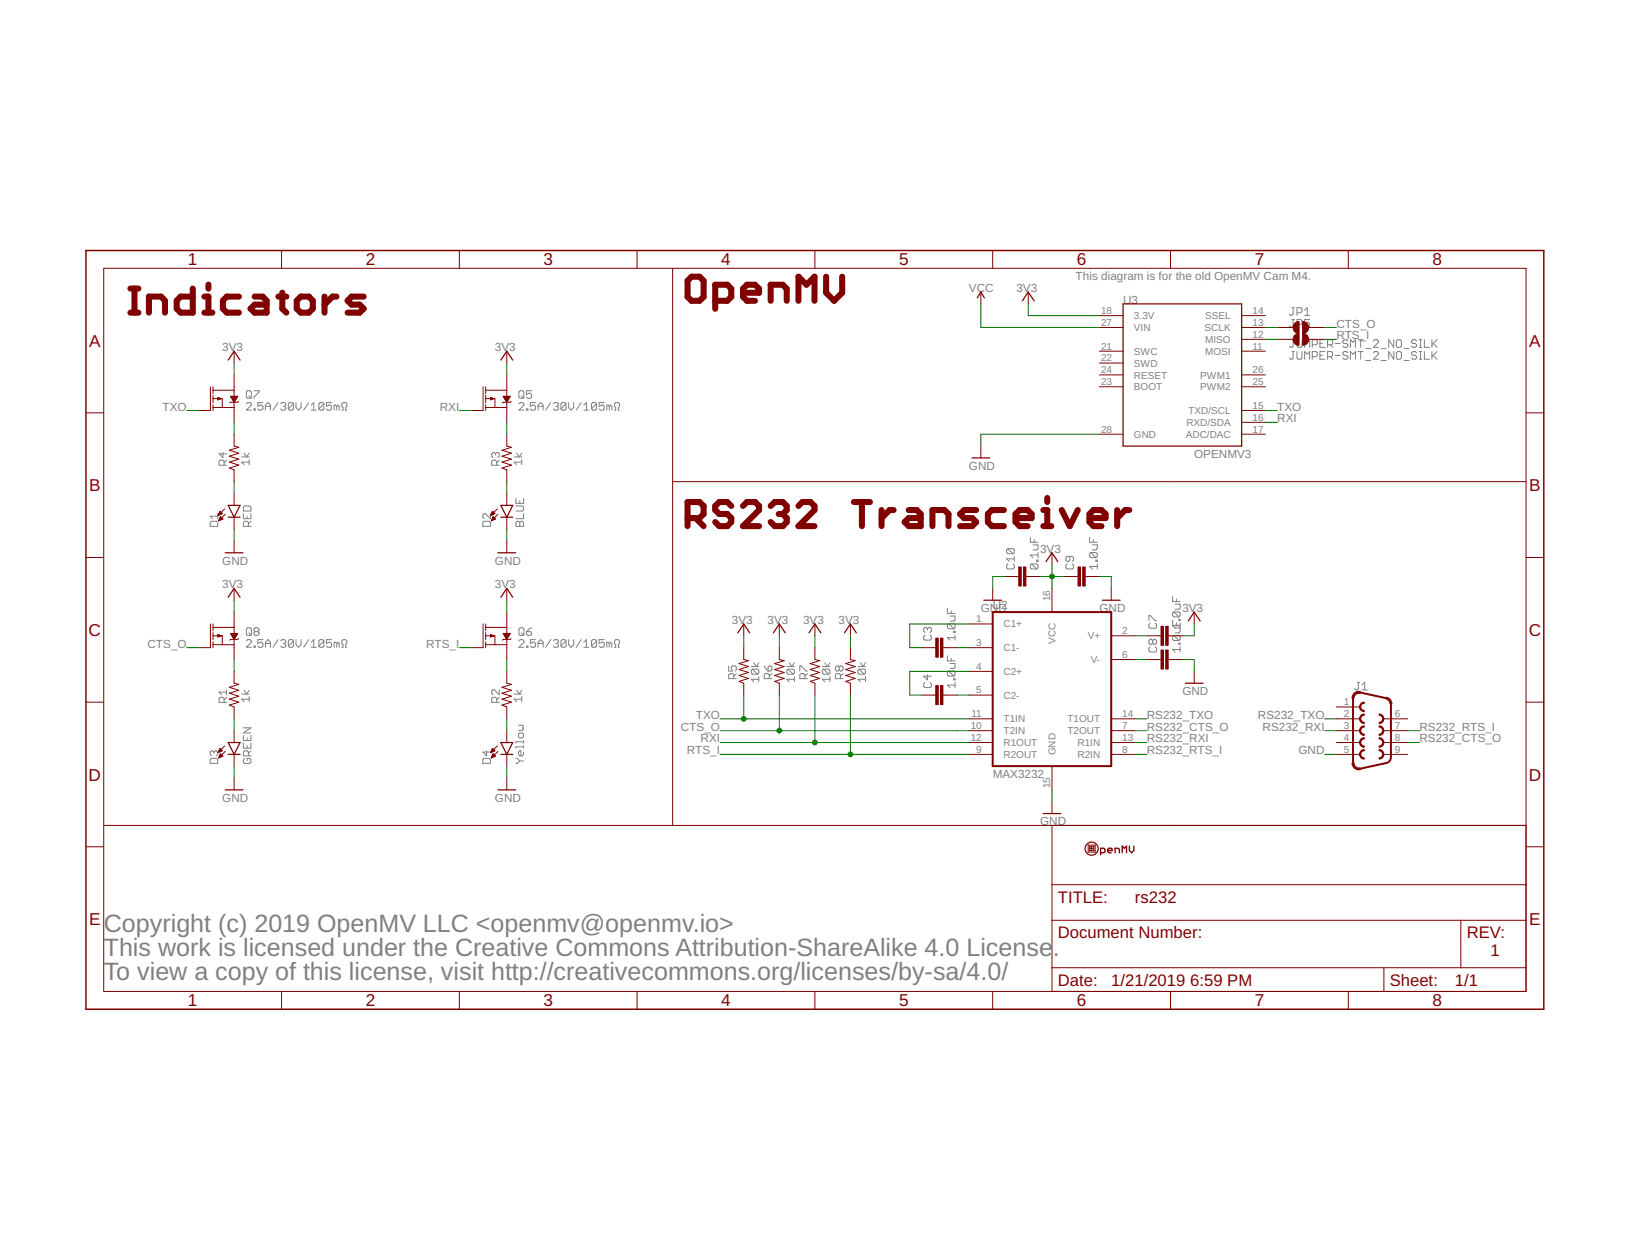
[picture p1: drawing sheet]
<svg xmlns="http://www.w3.org/2000/svg" width="279mm" height="216mm" viewBox="0 0 279 216" stroke-linecap="round" stroke-linejoin="round" font-family="sans-serif">
<g fill="none" stroke="#808080" stroke-width=".17">
<path d="M221.4 58.2h.5M221.4 54.8h.5M221.4 52.7h.5M221.7 52.7v1.1l-.3 .2h-.2l-.2-.2M221.7 54.8v1l-.3 .3h-.2l-.2-.3M221.7 58.2v1.1l-.3 .2h-.2l-.2-.2M222.3 53.6h.7l.2-.2v-.5l-.2-.2h-.7v1.3M222.3 55.6h.7l.2-.2v-.4l-.2-.2h-.7v1.3M222.3 58.2v1.1l.2 .2h.5l.2-.2v-1.1M223.6 59.5v-1.3l.5 .5 .4-.5v1.3M223.6 54h.9M223.6 53.2l.5-.5v1.3"/>
<path d="M224.5 54.8h-.9v.6l.7-.2 .2 .2v.4l-.2 .3h-.4l-.3-.3M224.9 59.1h.7l.2-.2v-.5l-.2-.2h-.7v1.3M226.3 58.9h.4M227.1 58.2h-.8v1.3h.8M227.6 59.1h.6l.2-.2v-.5l-.2-.2h-.6v1.3M228 59.1l.4 .4M228.9 58.9h.8M231.1 58.4l-.3-.2h-.4l-.2 .2v.3l.2 .2h.4l.3 .2v.2l-.3 .2h-.4l-.2-.2M231.5 59.5v-1.3l.4 .5 .4-.5v1.3M232.8 58.2h.9M233.2 58.2v1.3M234.1 59.7h.9"/>
<path d="M235.4 58.4l.2-.2h.5l.2 .2v.3l-.9 .8h.9M236.7 59.7h.9M238.9 58.2v1.3l-.9-1.3v1.3M239.6 58.2h.4l.2 .2v.9l-.2 .2h-.4l-.2-.2v-.9zM240.7 59.7h.8M242.8 58.4l-.2-.2h-.4l-.2 .2v.3l.2 .2h.4l.2 .2v.2l-.2 .2h-.4l-.2-.2M243.3 59.5h.4M243.3 58.2h.4M243.5 58.2v1.3M244.2 58.2v1.3h.8M245.4 58.2v1.3M245.7 58.9l.6 .6"/>
<path d="M246.3 58.2l-.9 .9M38.2 77.5v.9l-.7-.6h1.3M38.4 79.7v-.6l-.2-.3h-.4l-.3 .3v.6h1.3M38.8 78.8l-.4 .5M41.4 78.3h1.3M41.8 77.6l.5 .7 .4-.7M42.2 69.2l.2-.2h.5l.2 .2v.2l-.9 .9h.9M42.2 67.2l.2-.2h.5l.2 .2v.8l-.2 .2h-.5l-.2-.2zM42.7 67.8l.4 .4M42.7 78.7v.9M42.7 79.2h-1.3l.4 .4M43.5 70.1h.3v.2h-.3z"/>
<path d="M43.5 67h.9v.2l-.9 .8v.2M45.1 69h-.9v.6l.4-.2h.2l.3 .2v.5l-.3 .2h-.4l-.2-.2M45.5 69.6h.9M45.5 70.3v-.9l.4-.4 .5 .4v.9M47.7 69l-.9 1.3M48.1 69.2l.2-.2h.5l.2 .2v.2l-.2 .2M48.6 69.6h.2M48.8 69.6l.2 .2v.3l-.2 .2h-.5l-.2-.2M50.3 69.2v.9l-.2 .2h-.5l-.2-.2M50.3 69.2l-.2-.2h-.5l-.2 .2v.9M50.3 69.2l-.9 .9M50.7 69v.8l.5 .5 .4-.5v-.8"/>
<path d="M52.9 69l-.9 1.3M53.4 70.3h.8M53.4 69.4l.4-.4v1.3M55.5 69.2v.9l-.2 .2h-.4l-.2-.2M55.5 69.2l-.2-.2h-.4l-.2 .2v.9M55.5 69.2l-.8 .9M56.8 69h-.8v.6l.4-.2h.2l.2 .2v.5l-.2 .2h-.4l-.2-.2M57.7 69.6l-.2-.2h-.2v.9M57.7 69.6v.7M57.7 69.6l.2-.2 .2 .2v.7M58.6 70.3h.2v-.5l-.2-.2v-.4l.2-.2h.4l.3 .2v.4l-.3 .2v.5h.3M84.9 77.8l-.2-.3h-.2l-.2 .3v.4l.2 .2"/>
<path d="M84.9 77.8l.3-.3h.2l.2 .3v.4l-.2 .2M84.9 77.8v.2M85.2 79.7v-.6l-.3-.3h-.4l-.2 .3v.6h1.3M85.6 78.8l-.4 .5M88.1 78.3h1.3M88.6 77.6l.4 .7 .4-.7M88.9 69.2l.3-.2h.4l.2 .2v.2l-.9 .9h.9M88.9 67.2l.3-.2h.4l.2 .2v.8l-.2 .2h-.4l-.3-.2zM89.4 67.8l.4 .4M89.4 78.7v.9M89.4 79.2h-1.3l.5 .4M90.3 70.1h.2v.2h-.2z"/>
<path d="M91.1 67h-.8v.6l.4-.2h.2l.2 .2v.4l-.2 .2h-.4l-.2-.2M91.8 69h-.9v.6l.5-.2h.2l.2 .2v.5l-.2 .2h-.5l-.2-.2M92.2 70.3v-.9l.5-.4 .4 .4v.9M92.2 69.6h.9M94.4 69l-.9 1.3M94.8 69.2l.3-.2h.4l.2 .2v.2l-.2 .2M95.3 69.6h.2M95.5 69.6l.2 .2v.3l-.2 .2h-.4l-.3-.2M97 69.2v.9l-.2 .2h-.4l-.2-.2M97 69.2l-.2-.2h-.4l-.2 .2v.9M97 69.2l-.8 .9M97.5 69v.8l.4 .5 .4-.5v-.8"/>
<path d="M99.6 69l-.8 1.3M100.1 70.3h.8M100.1 69.4l.4-.4v1.3M102.3 69.2v.9l-.3 .2h-.4l-.2-.2M102.3 69.2l-.3-.2h-.4l-.2 .2v.9M102.3 69.2l-.9 .9M103.6 69h-.9v.6l.7-.2 .2 .2v.5l-.2 .2h-.5l-.2-.2M104.4 69.6l-.2-.2h-.2v.9M104.4 69.6v.7M104.4 69.6l.3-.2 .2 .2v.7M105.3 70.3h.2v-.5l-.2-.2v-.4l.2-.2h.5l.2 .2v.4l-.2 .2v.5h.2M221.4 60.2h.5"/>
<path d="M221.7 60.2v1.1l-.3 .3h-.2l-.2-.3M222.3 60.2v1.1l.2 .3h.5l.2-.3v-1.1M223.6 61.6v-1.4l.5 .5 .4-.5v1.4M224.9 61.1h.7l.2-.2v-.4l-.2-.3h-.7v1.4M226.3 60.9h.4M227.1 60.2h-.8v1.4h.8M227.6 61.1h.6l.2-.2v-.4l-.2-.3h-.6v1.4M228 61.1l.4 .5M228.9 60.9h.8M231.1 60.5l-.3-.3h-.4l-.2 .3v.2l.2 .2h.4l.3 .2v.2l-.3 .3h-.4l-.2-.3M231.5 61.6v-1.4l.4 .5 .4-.5v1.4M232.8 60.2h.9"/>
<path d="M233.2 60.2v1.4M234.1 61.8h.9M235.4 60.5l.2-.3h.5l.2 .3v.2l-.9 .9h.9M236.7 61.8h.9M238.9 60.2v1.4l-.9-1.4v1.4M239.4 60.5l.2-.3h.4l.2 .3v.8l-.2 .3h-.4l-.2-.3zM240.7 61.8h.8M242.8 60.5l-.2-.3h-.4l-.2 .3v.2l.2 .2h.4l.2 .2v.2l-.2 .3h-.4l-.2-.3M243.3 61.6h.4M243.3 60.2h.4M243.5 60.2v1.4M244.2 60.2v1.4h.8"/>
<path d="M245.4 60.2v1.4M245.7 60.9l.6 .7M246.3 60.2l-.9 .9M36 89.5l.2-.2h.9l.2 .2v.7h-1.3zM37.3 88v.9M37.3 88.5h-1.3l.4 .4M41.7 88v.9h1.3v-.9M41.9 86.7h.9l.2 .2v.7h-1.3v-.7zM42.4 88.5v.4M42.6 90.2v-.7l-.2-.2h-.5l-.2 .2v.7h1.3M43 89.3l-.4 .4M82.8 89.5l.2-.2h.8l.3 .2v.7h-1.3z"/>
<path d="M84.1 88v.9l-.9-.9h-.2l-.2 .2v.5l.2 .2M88.4 89.5l.3-.2h.2l.2 .2 .2-.2h.2l.2 .2v.7h-1.3zM88.4 86.7h1.1l.2 .2v.5l-.2 .2h-1.1M88.4 85.4v.9h1.3v-.9M89.1 85.8v.5M89.1 89.5v.7M89.7 88v.9h-1.3M172.8 96.6l-.2 .3v.4l.2 .2h.8l.3-.2v-.4l-.3-.3M172.8 94l-.2 .2v.5l.2 .2h.8M172.8 94h.8l.3 .2v.5l-.3 .2M172.8 94l.8 .9M173.9 95.3v.9"/>
<path d="M173.9 95.8h-1.3l.4 .4M176.6 92.1v.8h1.3M176.8 96.6l-.2 .3v.4l.2 .2h.9M176.8 96.6h.9l.2 .3v.4l-.2 .2M176.8 96.6l.9 .9M177.1 93.4h.8v.6l-.2 .2h-.6M177.3 92.5v.4M177.7 96h.2v.2h-.2zM177.9 94.7v.8M177.9 95.1h-1.3l.5 .4M182.9 96.6l-.2 .3v.4l.2 .2h.9l.2-.2v-.4l-.2-.3M183.4 95.3v.7l-.2 .2h-.3l-.2-.2v-.5l.2-.2h.9l.2 .2v.5l-.2 .2"/>
<path d="M186.8 92.1v.8h1.3M187 94.7h.9l.2 .2v.4l-.2 .2M187 94.7l-.2 .2v.4l.2 .2h.9M187 94.7l.9 .8M187.2 93.4h.9v.6l-.2 .2h-.7M187.4 92.5v.4M187.9 96h.2v.2h-.2zM188.1 97.1h-1.3l.4 .4M188.1 96.6v.9M38.8 119.5l-.4 .4M38.8 118.6h-1.3l.5 .4M38.8 118.2v.8"/>
<path d="M41.4 118.9h1.3M41.8 118.3l.5 .6 .4-.6M42.2 109.8l.2-.2h.5l.2 .2v.2l-.9 .9h.9M42.4 107.6h.5l.2 .2v.9l-.2 .2h-.5l-.2-.2v-.9zM42.7 108.4l.4 .5M42.7 119.8h-1.3l.4 .4M42.7 119.4v.8M43.5 110.7h.3v.2h-.3zM43.8 108.2l-.3 .2v.3l.3 .2h.4l.2-.2v-.3l-.2-.2M43.8 108.2l-.3-.2v-.2l.3-.2h.4l.2 .2v.2l-.2 .2M43.8 108.2h.4M45.1 109.6h-.9v.7l.6-.3 .3 .3v.4l-.3 .2h-.4l-.2-.2"/>
<path d="M45.5 110.3h.9M45.5 110.9v-.9l.4-.4 .5 .4v.9M47.7 109.6l-.9 1.3M48.1 109.8l.2-.2h.5l.2 .2v.2l-.2 .3M48.6 110.3h.2M48.8 110.3l.2 .2v.2l-.2 .2h-.5l-.2-.2M50.3 109.8v.9l-.2 .2h-.5l-.2-.2M50.3 109.8l-.2-.2h-.5l-.2 .2v.9M50.3 109.8l-.9 .9M50.7 109.6v.9l.5 .4 .4-.4v-.9M52.9 109.6l-.9 1.3M53.4 110.9h.8"/>
<path d="M53.4 110l.4-.4v1.3M55.5 109.8v.9l-.2 .2h-.4l-.2-.2M55.5 109.8l-.2-.2h-.4l-.2 .2v.9M55.5 109.8l-.8 .9M56.8 109.6h-.8v.7l.6-.3 .2 .3v.4l-.2 .2h-.4l-.2-.2M57.7 110.3l-.2-.3h-.2v.9M57.7 110.3v.6M57.7 110.3l.2-.3 .2 .3v.6M58.6 110.9h.2v-.4l-.2-.2v-.5l.2-.2h.4l.3 .2v.5l-.3 .2v.4h.3M85.6 118.2v.8l-.9-.8h-.2l-.2 .2v.4l.2 .2M85.6 119.5l-.4 .4M88.1 118.9h1.3"/>
<path d="M88.6 118.3l.4 .6 .4-.6M88.9 107.8l.3-.2h.4l.2 .2v.9l-.2 .2h-.4l-.3-.2zM88.9 109.8l.3-.2h.4l.2 .2v.2l-.9 .9h.9M89.4 108.4l.4 .5M89.4 119.8h-1.3l.5 .4M89.4 119.4v.8M90.3 108.2h.6l.2 .2v.3l-.2 .2h-.4l-.2-.2zM90.3 110.7h.2v.2h-.2zM91.1 107.6l-.8 .6M91.8 109.6h-.9v.7l.7-.3 .2 .3v.4l-.2 .2h-.5l-.2-.2M92.2 110.9v-.9l.5-.4 .4 .4v.9M92.2 110.3h.9"/>
<path d="M94.4 109.6l-.9 1.3M94.8 109.8l.3-.2h.4l.2 .2v.2l-.2 .3M95.3 110.3h.2M95.5 110.3l.2 .2v.2l-.2 .2h-.4l-.3-.2M97 109.8l-.2-.2h-.4l-.2 .2v.9M97 109.8v.9l-.2 .2h-.4l-.2-.2M97 109.8l-.8 .9M97.5 109.6v.9l.4 .4 .4-.4v-.9M99.6 109.6l-.8 1.3M100.1 110l.4-.4v1.3M100.1 110.9h.8M102.3 109.8l-.3-.2h-.4l-.2 .2v.9"/>
<path d="M102.3 109.8v.9l-.3 .2h-.4l-.2-.2M102.3 109.8l-.9 .9M103.6 109.6h-.9v.7l.4-.3h.3l.2 .3v.4l-.2 .2h-.5l-.2-.2M104.4 110.3l-.2-.3h-.2v.9M104.4 110.3v.6M104.4 110.3l.3-.3 .2 .3v.6M105.3 110.9h.2v-.4l-.2-.2v-.5l.2-.2h.5l.2 .2v.5l-.2 .2v.4h.2M124.9 114.1v.9h.7l-.3-.7 .3-.2h.4l.2 .2v.5l-.2 .2M125.8 116.3v-.7l-.2-.2h-.5l-.2 .2v.7h1.3M126.2 115.4l-.4 .4M128.8 114.2h1.3M129 114.7h.9l.2 .2v.4l-.2 .2"/>
<path d="M129 114.7l-.2 .2v.4l.2 .2h.9M129 114.7l.9 .8M129.2 113.6l.4 .6 .5-.6M130.1 116.4h-1.3l.4 .4M130.1 116v.8M131 114.1l.7 .9M131.9 116.3v-.7l-.2-.2h-.5l-.2 .2v.7h1.3M131.9 114.1h.2l.2 .2v.5l-.2 .2h-.4v-.7zM132.3 115.4l-.4 .4M134.9 114.2h1.3M135.1 114.7l-.2 .2v.4l.2 .2h.9M135.1 114.7h.9l.2 .2v.4l-.2 .2"/>
<path d="M135.1 114.7l.9 .8M135.3 113.6l.4 .6 .5-.6M136.2 116.4h-1.3l.4 .4M136.2 116v.8M137.1 115v-.9h.2l.9 .9h.2M138 116.3v-.7l-.2-.2h-.5l-.2 .2v.7h1.3M138.4 115.4l-.4 .4M141 114.2h1.3M141.2 114.7l-.2 .2v.4l.2 .2h.8M141.2 114.7h.8l.3 .2v.4l-.3 .2M141.2 114.7l.8 .8M141.4 113.6l.4 .6 .5-.6"/>
<path d="M142.3 116.4h-1.3l.4 .4M142.3 116v.8M143.8 114.3l-.2-.2h-.2l-.2 .2v.5l.2 .2h.2l.2-.2M143.8 114.3l.3-.2h.2l.2 .2v.5l-.2 .2h-.2l-.3-.2M143.8 114.3v.5M144.1 116.3v-.7l-.3-.2h-.4l-.2 .2v.7h1.3M144.5 115.4l-.4 .4M147.1 114.2h1.3M147.3 114.7l-.2 .2v.4l.2 .2h.8M147.3 114.7h.8l.3 .2v.4l-.3 .2M147.3 114.7l.8 .8M147.5 113.6l.4 .6 .5-.6"/>
<path d="M148.4 116.4h-1.3l.4 .4M148.4 116v.8M158.6 108.8l-.3 .3v.4l.3 .2h.8l.2-.2v-.4l-.2-.3M158.6 116.9l-.3 .3v.4l.3 .2h.8l.2-.2v-.4l-.2-.3M159 107.7l-.2-.2h-.2l-.3 .2v.5l.3 .2M159 107.7l.2-.2h.2l.2 .2v.5l-.2 .2M159 107.7v.2M159 115.6v.9l-.7-.6h1.3M162.4 104.2v.9h1.3M162.4 112.4v.8h1.3M162.6 106.9h.9l.2 .2v.4l-.2 .2M162.6 115h.9l.2 .2v.4l-.2 .2"/>
<path d="M162.6 106.9l-.2 .2v.4l.2 .2h.9M162.6 115l-.2 .2v.4l.2 .2h.9M162.6 106.9l.9 .8M162.6 115l.9 .8M162.8 105.6h.9v.6l-.2 .2h-.7M162.8 113.7h.9v.6l-.2 .3h-.7M163 104.7v.4M163 112.8v.4M163.5 108.2h.2v.2h-.2zM163.5 116.3h.2v.2h-.2zM163.7 109.3h-1.3l.4 .4M163.7 108.8v.9"/>
<path d="M163.7 116.9v.9M163.7 117.4h-1.3l.4 .4M196.9 106.3v-.8h.2l.9 .8h.2M197.1 106.8l-.2 .2v.4l.2 .3h.9l.2-.3v-.4l-.2-.2M197.1 110.8l-.2 .3v.4l.2 .2h.9l.2-.2v-.4l-.2-.3M197.6 109.8l-.2-.3h-.3l-.2 .3v.4l.2 .2h.3l.2-.2M197.6 109.8l.2-.3h.2l.2 .3v.4l-.2 .2h-.2l-.2-.2M197.6 109.8v.4M201 102.2v.9h1.3M201 106.3v.8h1.3M201.2 104.8h.9l.2 .3v.4l-.2 .2M201.2 108.9h.9l.2 .2v.4l-.2 .2"/>
<path d="M201.2 104.8l-.2 .3v.4l.2 .2h.9M201.2 108.9l-.2 .2v.4l.2 .2h.9M201.2 104.8l.9 .9M201.2 108.9l.9 .8M201.4 103.5h.9v.7l-.2 .2h-.7M201.4 107.6h.9M201.7 102.6v.5M201.7 106.7v.4M202.1 106.1h.2v.2h-.2zM202.1 110.2h.2v.2h-.2zM202.3 107.2h-1.3l.4 .5M202.3 106.8v1.4l-.2 .3h-.7"/>
<path d="M202.3 110.8v.9M202.3 111.3h-1.3l.4 .4M232.6 116.9h.4M232.8 116.9v1.1l-.2 .2h-.2l-.2-.2M233.5 118.2h.9M233.5 117.3l.4-.4v1.3M36.2 129.9h.9l.2 .3v.6h-1.3v-.6zM36.7 128.9l-.3-.2h-.2l-.2 .2v.4l.2 .2M36.7 128.9l.2-.2h.2l.2 .2v.4l-.2 .2M36.7 128.9v.2M38.4 120.4v-.7l-.2-.2h-.4l-.3 .2v.7h1.3M41.7 126v.9h1.3v-.9"/>
<path d="M41.7 127.3v.9h1.3v-.9M41.7 124.7h1.3l-1.3 .9h1.3M41.9 129.9l-.2 .3v.4l.2 .2h.9l.2-.2v-.4l-.2-.3h-.4v.5M42.4 126.4v.5M42.4 127.8v.4M42.6 129.5v-.6l-.2-.2h-.5l-.2 .2v.6h1.3M43 128.7l-.4 .4M83 129.9h.8l.3 .3v.6h-1.3v-.6zM83.4 128.7v.8l-.6-.6h1.3M85.2 120.4v-.7l-.3-.2h-.4l-.2 .2v.7h1.3M88.4 129.9h.3l.4 .5M88.9 125.8l.2-.2h.4l.2 .2v.4l-.2 .2h-.4l-.2-.2z"/>
<path d="M88.9 124.3h.6l.2 .2-.2 .2 .2 .2-.2 .2h-.6M89.1 130.4l-.4 .4h-.3M89.1 130.4h.6M89.7 127.1h-1.3v.2M89.7 128h-1.3v.2M89.7 126.9v.4M89.7 127.8v.4M89.7 128.9v.4l-.2 .2h-.4l-.2-.2v-.4l.2-.2h.2v.8"/>
</g>
<g fill="none" stroke="#800000" stroke-width=".17">
<path d="M17.8 46h243.8v123.9h-243.8zM48.3 42.9v3.1M78.7 42.9v3.1M109.2 42.9v3.1M115.3 46v95.4M139.7 42.9v3.1M168.1 50v2.1M170.2 42.9v3.1M176.3 50v2.1M188.4 56.1h4.1M188.4 54.1h4.1M200.6 42.9v3.1"/>
<path d="M212.8 56.1h4.1M212.8 58.1h4.1M212.8 54.1h4.1M218.9 56.1h2.8M218.9 58.1h2.8M224.3 56.1h2.8M224.3 58.1h2.8M231.1 42.9v3.1M14.7 70.7h3.1M36.1 66.3v4h-2.1M36.5 69.8h3.6M36.5 66.9h3.6"/>
<path d="M36.5 68.3h1.6v1.5M36.5 66.3v1.1M36.5 67.8v1.2M36.5 69.3v1M37.3 68.5h.2M37.3 68.4h.4M37.3 68.2h.3M37.3 68.1h.1M37.3 68.1l.7 .2-.7 .2zM39.5 67.9h1.2l-.6 1zM39.5 67.9h1.2M39.6 68h1.1"/>
<path d="M39.6 68.1h1M39.7 68.2h.9M39.8 68.3h.7M39.8 68.4h.6M39.9 68.5h.5M39.9 68.6h.4M40 68.7h.3M40 68.7h.2M40.1 68.8h.1M40.1 60.2v2M40.1 64.2v3.6M40.1 68.9v3.5"/>
<path d="M40.1 74.4v2l.8 .2-1.6 .6 1.6 .5-1.6 .5 1.6 .5-1.6 .5 1.6 .5-1.6 .5 .8 .3v2M40.9 68.8l-.2 .1h-1.2l-.1 .2M82.8 66.3v4h-2M83.2 66.3v1.1M83.2 67.8v1.2M83.2 69.3v1M83.2 69.8h3.7M83.2 68.3h1.6v1.5M83.2 66.9h3.7M84.1 68.5h.1M84.1 68.4h.4M84.1 68.2h.3"/>
<path d="M84.1 68.1h.1M84.1 68.1l.6 .2-.6 .2zM86.3 67.9h1.2l-.6 1zM86.3 67.9h1.2M86.3 68h1.1M86.4 68.1h.9M86.4 68.2h.9M86.5 68.3h.7M86.5 68.4h.7M86.6 68.5h.5M86.6 68.6h.5M86.7 68.7h.3"/>
<path d="M86.8 68.7h.2M86.8 68.8h.1M86.9 60.2v2M86.9 64.2v3.6M86.9 68.9v3.5M86.9 74.4v2l.8 .2-1.7 .6 1.7 .5-1.7 .5 1.7 .5-1.7 .5 1.7 .5-1.7 .5 .9 .3v2M87.6 68.8l-.1 .1h-1.2l-.2 .2M168.1 76.4v2.1M188.4 74.4h4.1M188.4 60.2h4.1M188.4 64.2h4.1M188.4 66.3h4.1"/>
<path d="M188.4 62.2h4.1M212.8 74.4h4.1M212.8 60.2h4.1M212.8 64.2h4.1M212.8 66.3h4.1M212.8 70.3h4.1M212.8 72.4h4.1M261.6 70.7h3M14.7 95.5h3.1M37.4 88.3h.1M37.4 88.2h.2M37.5 88.1h.3"/>
<path d="M37.5 88h.6M37.5 89.2h.1M37.5 89.1h.3M37.5 87.9h.5M37.6 89h.4M37.6 87.9h.3M37.6 88.9h.6M37.6 87.8h.2M37.7 87.7h.1M37.7 88.9h.4M37.7 87.6l.4 .4-.7 .3zM37.7 88.8h.3"/>
<path d="M37.7 88.7h.2M37.8 88.6h.1M37.8 88.5l.4 .4-.7 .3zM38.5 87.2l-1.1 1.1M38.6 88.1l-1.1 1.1M40.1 84.6v2M40.1 88.6v2.1M40.1 92.7v2M84.1 88.3h.1M84.2 88.2h.2M84.2 88.1h.4M84.2 89.2h.1"/>
<path d="M84.2 88h.6M84.3 89.1h.2M84.3 87.9h.5M84.3 87.9h.4M84.3 89h.4M84.3 87.8h.3M84.3 88.9h.6M84.4 87.7h.1M84.4 88.9h.4M84.4 88.8h.4M84.4 87.6l.4 .4-.7 .3zM84.5 88.7h.2"/>
<path d="M84.5 88.6h.1M84.5 88.5l.4 .4-.7 .3zM85.2 87.2l-1.1 1.1M85.3 88.1l-1.1 1.1M86.9 84.6v2M86.9 88.6v2.1M86.9 92.7v2M115.3 82.5h146.3M172.2 98.8h2.4M175.9 98.8h2.4M180.3 94.7v2.1M182.4 98.8h2.4"/>
<path d="M186 98.8h2.4M261.6 95.5h3M36.1 106.9v4.1h-2.1M36.5 108.9h1.6v1.6M36.5 110.5h3.6M36.5 107.5h3.6M36.5 106.9v1.2M36.5 108.4v1.2M36.5 110v1M37.3 109.1h.1M37.3 109h.4M37.3 108.9h.4"/>
<path d="M37.3 108.8h.1M37.3 108.7l.7 .2-.7 .2zM39.5 108.5h1.2l-.6 1.1zM39.6 108.6h1.1M39.6 108.7h1.1M39.7 108.8h.9M39.7 108.9h.8M39.8 108.9h.7M39.8 109h.6M39.9 109.1h.5M39.9 109.2h.4M40 109.3h.3"/>
<path d="M40 109.4h.2M40.1 109.5h.1M40.1 100.8v2M40.1 104.9v3.6M40.1 109.6v3.4M40.1 115v2.1l.8 .2-1.6 .5 1.6 .5-1.6 .5 1.6 .5-1.6 .5 1.6 .5-1.6 .5 .8 .3v2.1M40.9 109.4l-.2 .2h-1.2l-.1 .1M82.8 106.9v4.1h-2M83.2 108.9h1.6v1.6M83.2 106.9v1.2M83.2 108.4v1.2M83.2 110v1"/>
<path d="M83.2 110.5h3.7M83.2 107.5h3.7M84.1 108.7l.6 .2-.6 .2zM84.1 109.1h.1M84.1 109h.3M84.1 108.9h.3M84.1 108.8h.1M86.3 108.5h1.2l-.6 1.1zM86.3 108.6h1.1M86.3 108.7h1.1M86.4 108.8h.9M86.4 108.9h.9"/>
<path d="M86.5 108.9h.7M86.6 109h.6M86.6 109.1h.5M86.7 109.2h.4M86.7 109.3h.3M86.8 109.4h.2M86.8 109.5h.1M86.9 100.8v2M86.9 104.9v3.6M86.9 109.6v3.4M86.9 115v2.1l.8 .2-1.7 .5 1.7 .5-1.7 .5 1.7 .5-1.7 .5 1.7 .5-1.7 .5 .9 .3v2.1M87.6 109.4l-.1 .2h-1.2l-.2 .1"/>
<path d="M127.5 106.9v2M127.5 111v2l.8 .2-1.6 .5 1.6 .5-1.6 .5 1.6 .5-1.6 .5 1.6 .5-1.6 .6 .8 .3v2M133.6 106.9v2M133.6 111v2l.8 .2-1.6 .5 1.6 .5-1.6 .5 1.6 .5-1.6 .5 1.6 .5-1.6 .6 .8 .3v2M139.7 106.9v2M139.7 111v2l.8 .2-1.6 .5 1.6 .5-1.6 .5 1.6 .5-1.6 .5 1.6 .5-1.6 .6 .8 .3v2M145.8 106.9v2M145.8 111v2l.8 .2-1.6 .5 1.6 .5-1.6 .5 1.6 .5-1.6 .5 1.6 .5-1.6 .6 .8 .3v2M158 111h2.4M158 119.1h2.4M161.6 111h2.5M161.6 119.1h2.5"/>
<path d="M166.1 106.9h4.1M166.1 111h4.1M166.1 115h4.1M166.1 119.1h4.1M170.2 100.8v2M180.3 100.8v4.1M190.5 108.9h4M190.5 113h4M190.5 100.8v2M196.6 108.9h2.4M196.6 113h2.4M200.2 108.9h2.5"/>
<path d="M200.2 113h2.5M204.7 104.9v2M204.7 115v2.1M14.7 120.3h3.1M37.4 128.9h.2M37.5 128.8h.3M37.5 129.9h.1M37.5 128.7h.5M37.5 128.6h.6M37.5 129.8h.2M37.6 128.5h.4M37.6 129.7h.3"/>
<path d="M37.6 128.4h.3M37.6 129.6h.5M37.6 129.5h.5M37.7 128.3h.1M37.7 129.4h.4M37.7 128.2l.4 .5-.7 .2zM37.7 129.3h.3M37.8 129.2h.1M37.8 129.2l.4 .4-.7 .3zM38.5 127.8l-1.1 1.1M38.6 128.8l-1.1 1.1M40.1 125.2v2"/>
<path d="M40.1 129.3v2M40.1 133.3v2M84.2 128.9h.1M84.2 128.8h.3M84.2 128.7h.5M84.2 129.9h.1M84.3 128.6h.5M84.3 129.8h.1M84.3 129.7h.3M84.3 128.5h.4M84.3 129.6h.6M84.3 128.4h.3"/>
<path d="M84.4 129.5h.5M84.4 128.3h.1M84.4 129.4h.4M84.4 128.2l.4 .5-.7 .2zM84.5 129.3h.2M84.5 129.2h.1M84.5 129.2l.4 .4-.7 .3zM85.2 127.8l-1.1 1.1M85.3 128.8l-1.1 1.1M86.9 125.2v2M86.9 129.3v2M86.9 133.3v2"/>
<path d="M166.1 123.2h4.1M166.1 125.2h4.1M166.1 127.2h4.1M166.1 129.3h4.1M180.3 131.3v4M180.3 137.4v2M190.5 123.2h4M190.5 125.2h4M190.5 127.2h4M190.5 129.3h4M229.1 121.1h4.1M229.1 123.2h4.1"/>
<path d="M229.1 125.2h4.1M229.1 127.2h4.1M229.1 129.3h4.1M237.2 123.2h4.1M237.2 125.2h4.1M237.2 127.2h4.1M237.2 129.3h4.1M261.6 120.3h3M14.7 145.1h3.1M17.8 141.4h243.8M180.3 157.7h81.3M180.3 141.4v28.5"/>
<path d="M180.3 151.6h81.3M186.5 144.8h1.2v1.2h-1.2zM250.4 157.7v8.1M261.6 145.1h3M48.3 169.9v3M78.7 169.9v3M109.2 169.9v3M139.7 169.9v3M170.2 169.9v3M180.3 165.8h81.3M200.6 169.9v3M231.1 169.9v3"/>
<path d="M237.2 165.8v4.1"/>
</g>
<g fill="none" stroke="#800000" stroke-width="1">
<path d="M22.4 53.6h1.3M22.4 49.4h1.3M23.1 49.4v4.2M25.5 53.6v-2.8h2.1l.7 .7v2.1M33 49.4v4.2h-2l-.7-.7v-1.4l.7-.7h2M35 53.6h1.4M35 50.8h.7v2.8M35.7 48.8v.6M41 50.8h-2.1l-.7 .7v1.4l.7 .7h2.1M43.6 50.8h1.4l.7 .7v2.1h-2.1l-.7-.7 .7-.7h2.1M47.7 50.8h1.4M48.4 50.1v2.8l.7 .7"/>
<path d="M50.9 51.5l.7-.7h1.3l.7 .7v1.4l-.7 .7h-1.3l-.7-.7zM55.6 50.8v2.8M57.7 50.8h-.7l-1.4 1.4M62.3 50.8h-2l-.7 .7 .7 .7h1.3l.7 .7-.7 .7h-2M118.5 47.4h1.4l.7 .7v2.8l-.7 .6h-1.4l-.6-.6v-2.8zM122.6 51.5h2.1l.6-.6v-1.4l-.6-.7h-2.1v4.1M127.4 50.2h2.7v-.7l-.7-.7h-1.4l-.6 .7v1.4l.6 .6h1.4M132.1 51.5v-2.7h2.1l.7 .7v2M136.9 51.5v-4.1l1.3 1.4 1.4-1.4v4.1M141.6 47.4v2.8l1.4 1.3 1.4-1.3v-2.8M117.9 88.8h2l.7-.7v-1.4l-.7-.7h-2v4.1M119.2 88.8l1.4 1.3"/>
<path d="M125.3 86.7l-.6-.7h-1.4l-.7 .7v.7l.7 .7h1.4l.6 .7v.7l-.6 .6h-1.4l-.7-.6M127.4 86.7l.6-.7h1.4l.7 .7v.7l-2.7 2.7h2.7M132.1 86.7l.7-.7h1.4l.7 .7v.7l-.7 .7M133.5 88.1h.7M134.2 88.1l.7 .7v.7l-.7 .6h-1.4l-.7-.6M136.9 86.7l.6-.7h1.4l.7 .7v.7l-2.7 2.7h2.7M146.4 86h2.7M147.7 86v4.1M151.1 87.4v2.7M153.2 87.4h-.7l-1.4 1.4M155.8 87.4h1.3l.7 .7v2h-2l-.7-.6 .7-.7h2M159.8 90.1v-2.7h2.1l.7 .7v2"/>
<path d="M167.3 87.4h-2l-.7 .7 .7 .7h1.3l.7 .7-.7 .6h-2M172.1 87.4h-2.1l-.7 .7v1.4l.7 .6h2.1M174.1 88.8h2.7v-.7l-.7-.7h-1.3l-.7 .7v1.4l.7 .6h1.3M178.8 90.1h1.4M178.8 87.4h.7v2.7M179.5 85.3v.7M182 87.4l1.4 2.7 1.3-2.7M186.8 88.8h2.7v-.7l-.7-.7h-1.4l-.6 .7v1.4l.6 .6h1.4M191.5 87.4v2.7M193.6 87.4h-.7l-1.4 1.4"/>
</g>
<path d="M14.7 42.9h249.9v130h-249.9z" fill="none" stroke="#800000" stroke-width=".25"/>
<g fill="none" stroke="#800000" stroke-width=".21">
<path d="M167.5 51.1l.6-1.1 .6 1.1M175.2 51.6l1.1-1.6 1 1.6M192.5 52.1h20.3v24.3h-20.3zM39.1 61.7l1-1.5 1 1.5M85.9 61.7l1-1.5 1 1.5M166.6 78.5h3.1M38.6 94.7h3.1M39.1 86.6h2l-1 2zM39.1 88.6h2M85.3 94.7h3.1M85.9 88.6h2M85.9 86.6h2l-1 2z"/>
<path d="M179.3 96.2l1-1.5 1 1.5M39.1 102.3l1-1.5 1 1.5M85.9 102.3l1-1.5 1 1.5M126.5 108.4l1-1.5 1 1.5M132.6 108.4l1-1.5 1 1.5M138.7 108.4l1-1.5 1 1.5M144.8 108.4l1-1.5 1 1.5M168.6 102.8h3.1M189 102.8h3M203.2 117.1h3M203.7 106.4l1-1.5 1 1.5M38.6 135.3h3.1"/>
<path d="M39.1 127.2h2l-1 2.1zM39.1 129.3h2M85.3 135.3h3.1M85.9 129.3h2M85.9 127.2h2l-1 2.1zM178.8 139.4h3"/>
<circle cx="187.1" cy="145.4" r="1.12"/>
</g>
<g fill="#800000" stroke="#800000" stroke-width=".17">
<path d="M187.1 145l.1 .2z" fill-rule="evenodd"/>
<path d="M187.4 145.4l.1 .1z" fill-rule="evenodd"/>
<path d="M187.1 145.4l.1 .1z" fill-rule="evenodd"/>
<path d="M186.8 145.4l.1 .1z" fill-rule="evenodd"/>
<path d="M187.1 145.6l.1 .2z" fill-rule="evenodd"/>
<path d="M233.3 122.5l.5-.2v.3a.6 .6 0 0 0-.6 .6 .6 .6 0 0 0 .6 .6v.2a.82 .82 0 0 1-.7-.6 .82 .82 0 0 1 .2-.9z" fill-rule="evenodd"/>
<path d="M236.4 122.3a.81 .81 0 0 1 .8 .9 .81 .81 0 0 1-.8 .8v-.2a.6 .6 0 0 0 .6-.6 .6 .6 0 0 0-.6-.6z" fill-rule="evenodd"/>
<path d="M233.3 120.5l.5-.2v.2a.6 .6 0 0 0-.6 .6 .6 .6 0 0 0 .6 .6v.2a.82 .82 0 0 1-.7-.5 .82 .82 0 0 1 .2-.9z" fill-rule="evenodd"/>
<path d="M236.4 126.4a.81 .81 0 0 1 .8 .8 .81 .81 0 0 1-.8 .8v-.2a.6 .6 0 0 0 .6-.6 .6 .6 0 0 0-.6-.6z" fill-rule="evenodd"/>
<path d="M233.3 124.6l.5-.2v.2a.6 .6 0 0 0-.6 .6 .6 .6 0 0 0 .6 .6v.2a.82 .82 0 0 1-.7-.5 .82 .82 0 0 1 .2-.9z" fill-rule="evenodd"/>
<path d="M236.4 124.4a.81 .81 0 0 1 .8 .8 .81 .81 0 0 1-.8 .8v-.2a.6 .6 0 0 0 .6-.6 .6 .6 0 0 0-.6-.6z" fill-rule="evenodd"/>
<path d="M233.3 126.6l.5-.2v.2a.6 .6 0 0 0-.6 .6 .6 .6 0 0 0 .6 .6v.2a.82 .82 0 0 1-.7-.5 .82 .82 0 0 1 .2-.9z" fill-rule="evenodd"/>
<path d="M236.4 128.4a.81 .81 0 0 1 .8 .9 .81 .81 0 0 1-.8 .8v-.2a.6 .6 0 0 0 .6-.6 .6 .6 0 0 0-.6-.6z" fill-rule="evenodd"/>
<path d="M233.3 128.6l.5-.2v.3a.6 .6 0 0 0-.6 .6 .6 .6 0 0 0 .6 .6v.2a.82 .82 0 0 1-.7-.6 .82 .82 0 0 1 .2-.9z" fill-rule="evenodd"/>
<path d="M232 118.9a1.14 1.14 0 0 1 1.2-.4l-.1 .3a.85 .85 0 0 0-1 .9h-.3z" fill-rule="evenodd"/>
<path d="M237.7 119.5l.6 .3 .2 .4 .1 .4h-.3a.83 .83 0 0 0-.7-.8z" fill-rule="evenodd"/>
<path d="M231.8 130.7h.3a.85 .85 0 0 0 1 .9l.1 .3a1.19 1.19 0 0 1-1.4-1.2z" fill-rule="evenodd"/>
<path d="M223.3 57.1a1.02 1.02 0 0 1 1 1 1.02 1.02 0 0 1-1 1.1z" fill-rule="evenodd"/>
<path d="M222 57.4l.7-.3v2.1a1.01 1.01 0 0 1-1-.7 1.01 1.01 0 0 1 .3-1.1z" fill-rule="evenodd"/>
<path d="M223.3 55.1a1.02 1.02 0 0 1 1 1 1.02 1.02 0 0 1-1 1z" fill-rule="evenodd"/>
<path d="M222 55.4l.7-.3v2a1.01 1.01 0 0 1-1-.6 1.01 1.01 0 0 1 .3-1.1z" fill-rule="evenodd"/>
<circle cx="186.8" cy="145.1" r=".09"/>
<circle cx="187.4" cy="145.1" r=".09"/>
<circle cx="186.8" cy="145.7" r=".09"/>
<circle cx="187.4" cy="145.7" r=".09"/>
</g>
<path d="M188.7 146.1h.5l.2-.2v-.4l-.2-.1h-.5v1.1M189.9 145.7h.7l-.1-.3h-.4l-.2 .1v.4l.2 .2h.4M191.1 146.1v-.7h.6l.2 .1v.6M192.4 146.1v-1.1l.3 .4 .4-.4v1.1M193.6 145v.7l.4 .4 .4-.4v-.7" fill="none" stroke="#800000" stroke-width=".23"/>
<path d="M170.2 104.9h20.3v26.4h-20.3zM231.9 119.7v11M233.2 118.7l4.4 .9M238.4 120.6v9.2a1.02 1.02 0 0 1-.8 .9l-4.4 1" fill="none" stroke="#800000" stroke-width=".34"/>
<g fill="#800000" stroke="#800000" stroke-width=".17">
<path d="M161.2 109.3h.4v3.3h-.4z"/>
<path d="M160.4 109.3h.4v3.3h-.4z"/>
<path d="M161.2 117.5h.4v3.2h-.4z"/>
<path d="M160.4 117.5h.4v3.2h-.4z"/>
<path d="M199.8 107.3h.4v3.3h-.4z"/>
<path d="M199 107.3h.4v3.3h-.4z"/>
<path d="M199.8 111.4h.4v3.2h-.4z"/>
<path d="M199 111.4h.4v3.2h-.4z"/>
<path d="M185.6 97.2h.4v3.2h-.4z"/>
<path d="M184.8 97.2h.4v3.2h-.4z"/>
<path d="M175.4 97.2h.5v3.2h-.5z"/>
<path d="M174.6 97.2h.4v3.2h-.4z"/>
</g>
<g fill="none" stroke="#008000" stroke-width=".17">
<path d="M168.1 52.1v4h20.3M176.3 52.1v2h12.1M216.9 56.1h2M216.9 58.1h2M227.1 56.1h2M227.1 58.1h2M32 70.3h2M40.1 62.2v2M40.1 72.4v2M78.7 70.3h2.1M86.9 62.2v2M86.9 72.4v2"/>
<path d="M188.4 74.4h-20.3v2M216.9 70.3h2M216.9 72.4h2M40.1 82.5v2.1M40.1 90.7v2M86.9 82.5v2.1M86.9 90.7v2M172.2 98.8h-2v2M178.3 98.8h4.1M180.3 96.8v4M188.4 98.8h2.1v2M32 111h2"/>
<path d="M40.1 102.8v2.1M40.1 113v2M78.7 111h2.1M86.9 102.8v2.1M86.9 113v2M127.5 108.9v2.1M127.5 119.1v4.1M133.6 108.9v2.1M133.6 119.1v6.1M139.7 108.9v2.1M139.7 119.1v8.1M145.8 108.9v2.1"/>
<path d="M145.8 119.1v10.2M164.1 119.1h2M164.1 111h2M166.1 115h-10.2v4.1h2.1M166.1 106.9h-10.2v4.1h2.1M194.5 113h2.1M194.5 108.9h2.1M202.7 113h2v2M204.7 106.9v2h-2M40.1 123.2v2M40.1 131.3v2M86.9 123.2v2"/>
<path d="M86.9 131.3v2M123.4 129.3h42.7M123.4 123.2h42.7M123.4 125.2h42.7M123.4 127.2h42.7M180.3 135.3v2.1M194.5 129.3h2.1M194.5 123.2h2.1M194.5 125.2h2.1M194.5 127.2h2.1M227.1 129.3h2M227.1 123.2h2"/>
<path d="M227.1 125.2h2M241.3 125.2h2M241.3 127.2h2"/>
</g>
<g fill="#008000" stroke="#008000" stroke-width=".17">
<circle cx="180.3" cy="98.8" r=".4"/>
<circle cx="127.5" cy="123.2" r=".4"/>
<circle cx="139.7" cy="127.2" r=".4"/>
<circle cx="145.8" cy="129.3" r=".4"/>
<circle cx="133.6" cy="125.2" r=".4"/>
</g>
<g font-size="4.3" fill="#808080">
<text x="17.8" y="159.7">Copyright (c) 2019 OpenMV LLC &lt;openmv@openmv.io&gt;</text>
<text x="17.8" y="163.8">This work is licensed under the Creative Commons Attribution-ShareAlike 4.0 License</text>
<text x="17.8" y="167.9">To view a copy of this license, visit http://creativecommons.org/licenses/by-sa/4.0/</text>
<text x="180.5" y="163.8">.</text>
</g>
<g font-size="2.9" fill="#800000">
<text x="32.2" y="45.5">1</text>
<text x="62.7" y="45.5">2</text>
<text x="93.2" y="45.5">3</text>
<text x="123.6" y="45.5">4</text>
<text x="154.1" y="45.5">5</text>
<text x="184.6" y="45.5">6</text>
<text x="215.1" y="45.5">7</text>
<text x="245.5" y="45.5">8</text>
<text x="15.3" y="59.4">A</text>
<text x="262.1" y="59.4">A</text>
<text x="15.3" y="84.2">B</text>
<text x="262.1" y="84.2">B</text>
<text x="15.2" y="109">C</text>
<text x="262.1" y="109">C</text>
<text x="15.2" y="133.7">D</text>
<text x="262.1" y="133.7">D</text>
<text x="181.3" y="154.6">TITLE:</text>
<text x="194.5" y="154.6">rs232</text>
<text x="15.3" y="158.5">E</text>
<text x="181.3" y="160.7">Document Number:</text>
<text x="251.4" y="160.7">REV:</text>
<text x="262.1" y="158.5">E</text>
<text x="255.5" y="163.8">1</text>
<text x="32.2" y="172.4">1</text>
<text x="62.7" y="172.4">2</text>
<text x="93.2" y="172.4">3</text>
<text x="123.6" y="172.4">4</text>
<text x="154.1" y="172.4">5</text>
<text x="181.3" y="168.9">Date:</text>
<text x="184.6" y="172.4">6</text>
<text x="190.5" y="168.9">1/21/2019</text>
<text x="204" y="168.9">6:59 PM</text>
<text x="215.1" y="172.4">7</text>
<text x="238.2" y="168.9">Sheet:</text>
<text x="245.5" y="172.4">8</text>
<text x="249.4" y="168.9">1/1</text>
</g>
<g font-size="2" fill="#808080">
<text x="184.4" y="48">This diagram is for the old OpenMV Cam M4.</text>
<text x="166.1" y="50">VCC</text>
<text x="174.2" y="50">3V3</text>
<text x="192.5" y="52.1">U3</text>
<text x="229.1" y="58.2">RTS_I</text>
<text x="229.1" y="56.1">CTS_O</text>
<text x="38.1" y="60.2">3V</text>
<text x="40.6" y="60.2">3</text>
<text x="84.8" y="60.2">3V</text>
<text x="87.3" y="60.2">3</text>
<text x="27.9" y="70.3">TXO</text>
<text x="75.4" y="70.3">RXI</text>
<text x="218.9" y="70.3">TXO</text>
<text x="218.9" y="72.4">RXI</text>
<text x="166.1" y="80.5">GND</text>
<text x="204.7" y="78.5">OPENMV3</text>
<text x="178.3" y="94.7">3V3</text>
<text x="38.1" y="96.8">GND</text>
<text x="38.1" y="100.8">3V3</text>
<text x="84.8" y="96.8">GND</text>
<text x="84.8" y="100.8">3V3</text>
<text x="125.5" y="106.9">3V3</text>
<text x="131.6" y="106.9">3V3</text>
<text x="137.7" y="106.9">3V3</text>
<text x="143.7" y="106.9">3V3</text>
<text x="168.1" y="104.9">GND</text>
<text x="170.2" y="104.4">U2</text>
<text x="188.4" y="104.9">GND</text>
<text x="202.7" y="104.9">3V3</text>
<text x="25.3" y="111">CTS_O</text>
<text x="73.1" y="111">RTS_I</text>
<text x="202.7" y="119.1">GND</text>
<text x="116.7" y="125.2">CTS_O</text>
<text x="119.3" y="123.2">TXO</text>
<text x="196.6" y="123.2">RS232_TXO</text>
<text x="196.6" y="125.2">RS232_CTS_O</text>
<text x="215.6" y="123.2">RS232_TXO</text>
<text x="216.4" y="125.2">RS232_RXI</text>
<text x="243.3" y="125.2">RS232_RTS_I</text>
<text x="117.8" y="129.3">RTS_I</text>
<text x="120.1" y="127.2">RXI</text>
<text x="196.6" y="127.2">RS232_RXI</text>
<text x="196.6" y="129.3">RS232_RTS_I</text>
<text x="222.6" y="129.3">GND</text>
<text x="243.3" y="127.2">RS232_CTS_O</text>
<text x="38.1" y="137.4">GND</text>
<text x="84.8" y="137.4">GND</text>
<text x="170.2" y="133.3">MAX3232</text>
<text x="178.3" y="141.4">GND</text>
</g>
<g font-size="1.7" fill="#808080">
<text x="188.7" y="53.8">18</text>
<text x="214.7" y="53.8">14</text>
<text x="188.7" y="55.8">27</text>
<text x="188.7" y="59.9">21</text>
<text x="194.4" y="56.7">VIN</text>
<text x="194.4" y="54.7">3.3V</text>
<text x="206.5" y="56.7">SCLK</text>
<text x="206.6" y="58.8">MISO</text>
<text x="206.6" y="54.7">SSEL</text>
<text x="214.7" y="57.9">12</text>
<text x="214.7" y="59.9">11</text>
<text x="214.7" y="55.8">13</text>
<text x="188.7" y="61.9">22</text>
<text x="188.7" y="64">24</text>
<text x="188.7" y="66">23</text>
<text x="194.4" y="60.8">SWC</text>
<text x="194.4" y="62.8">SWD</text>
<text x="194.4" y="64.9">RESET</text>
<text x="205.7" y="64.9">PWM1</text>
<text x="206.6" y="60.8">MOSI</text>
<text x="214.7" y="64">26</text>
<text x="214.7" y="66">25</text>
<text x="194.4" y="66.9">BOOT</text>
<text x="203.7" y="71">TXD/SCL</text>
<text x="205.7" y="66.9">PWM2</text>
<text x="214.7" y="70.1">15</text>
<text x="188.7" y="74.1">28</text>
<text x="194.4" y="75">GND</text>
<text x="203.3" y="75">ADC/DAC</text>
<text x="203.4" y="73">RXD/SDA</text>
<text x="214.7" y="72.1">16</text>
<text x="214.7" y="74.1">17</text>
<text x="167.3" y="106.6">1</text>
<text x="172" y="107.5">C1+</text>
<text x="180" y="103" transform="rotate(-90 180 103)">16</text>
<text x="167.3" y="110.7">3</text>
<text x="172" y="111.6">C1-</text>
<text x="180.9" y="110.3" transform="rotate(-90 180.9 110.3)">VCC</text>
<text x="186.5" y="109.6">V+</text>
<text x="187" y="113.6">V-</text>
<text x="192.3" y="108.7">2</text>
<text x="192.3" y="112.7">6</text>
<text x="167.3" y="114.8">4</text>
<text x="167.3" y="118.8">5</text>
<text x="172" y="115.6">C2+</text>
<text x="172" y="119.7">C2-</text>
<text x="166.4" y="124.9">10</text>
<text x="166.5" y="122.9">11</text>
<text x="172" y="123.8">T1IN</text>
<text x="172" y="125.8">T2IN</text>
<text x="183" y="123.8">T1OUT</text>
<text x="183" y="125.8">T2OUT</text>
<text x="192.3" y="122.9">14</text>
<text x="192.3" y="124.9">7</text>
<text x="230.3" y="120.8">1</text>
<text x="230.3" y="122.9">2</text>
<text x="230.3" y="124.9">3</text>
<text x="239.1" y="122.9">6</text>
<text x="239.1" y="124.9">7</text>
<text x="166.4" y="126.9">12</text>
<text x="167.3" y="129">9</text>
<text x="172" y="127.8">R1OUT</text>
<text x="172" y="129.9">R2OUT</text>
<text x="180.9" y="129.4" transform="rotate(-90 180.9 129.4)">GND</text>
<text x="184.7" y="127.8">R1IN</text>
<text x="184.7" y="129.9">R2IN</text>
<text x="192.3" y="126.9">13</text>
<text x="192.3" y="129">8</text>
<text x="230.3" y="126.9">4</text>
<text x="230.3" y="129">5</text>
<text x="239.1" y="126.9">8</text>
<text x="239.1" y="129">9</text>
<text x="180" y="135.1" transform="rotate(-90 180 135.1)">15</text>
</g>
</svg>
